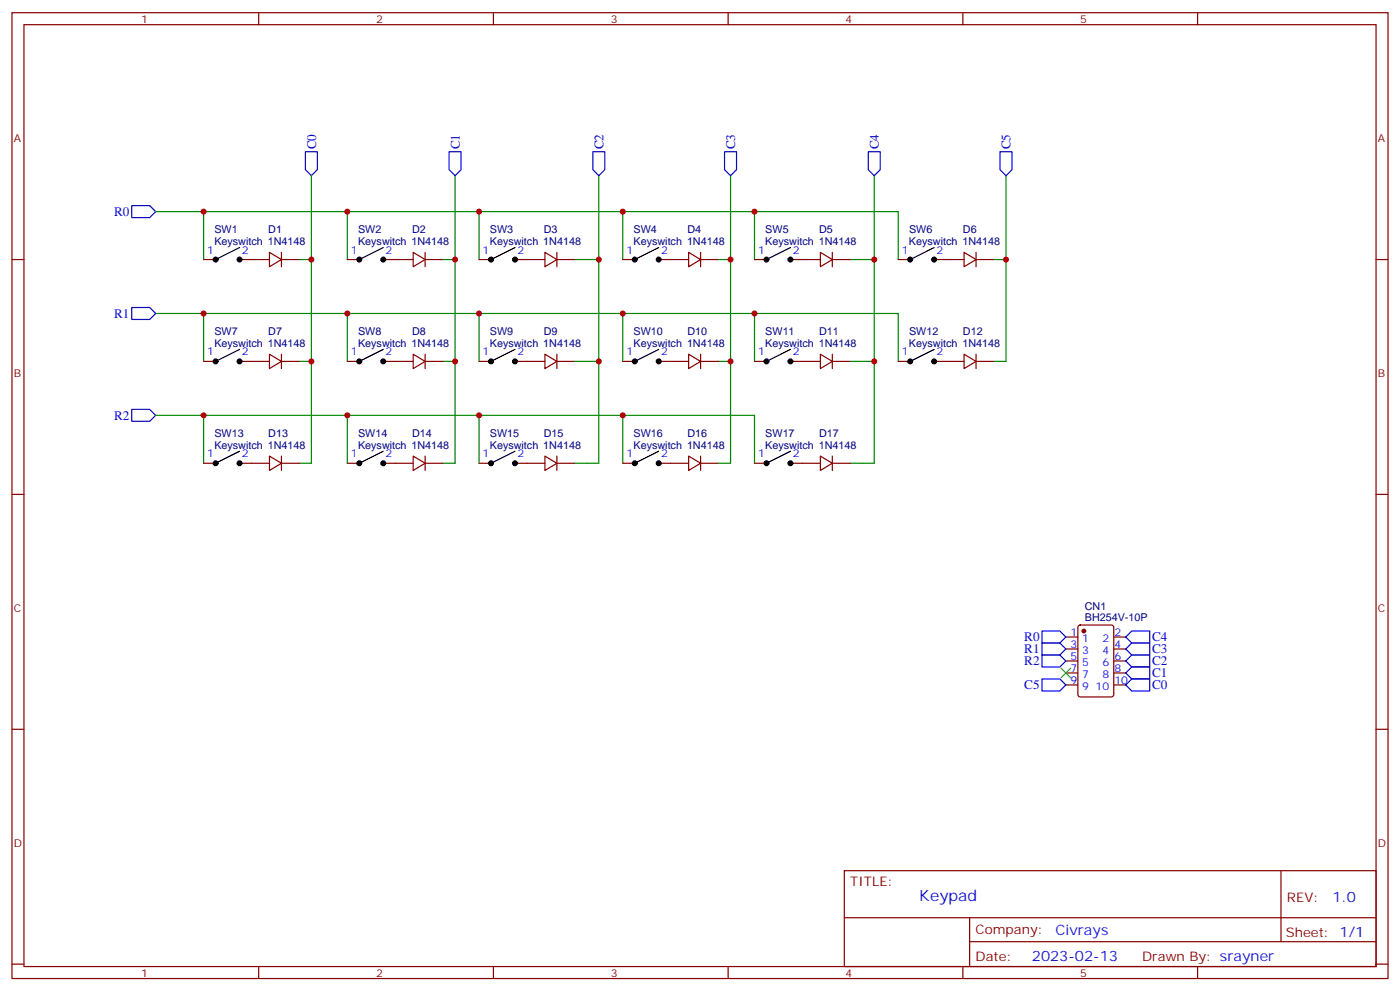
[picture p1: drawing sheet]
<svg xmlns="http://www.w3.org/2000/svg" width="412mm" height="292mm" viewBox="0 0 412 292" stroke-linecap="round" stroke-linejoin="round" font-family="sans-serif">
<g fill="none" stroke="#870000" stroke-width=".35">
<path d="M3.5 3.7h405.4v284.4h-405.4zM7.1 7.3h398.2v277.3h-398.2zM76.2 3.7v3.6M145.3 3.7v3.6M214.5 3.7v3.6M283.6 3.7v3.6M352.8 3.7v3.6M3.5 76.4h3.6M60 76.4h3.5M70.6 76.4h8.8M79.4 74.3l3.5 2.1-3.5 2.1zM82.9 76.4h5.3"/>
<path d="M82.9 74.3v4.2M102.3 76.4h3.5M112.9 76.4h8.8M121.7 74.3l3.5 2.1-3.5 2.1zM125.2 76.4h5.3M125.2 74.3v4.2M141.1 76.4h3.5M151.7 76.4h8.8M160.5 74.3l3.5 2.1-3.5 2.1zM164 76.4h5.3M164 74.3v4.2M183.4 76.4h3.6"/>
<path d="M194 76.4h8.8M202.8 74.3l3.6 2.1-3.6 2.1zM206.4 76.4h5.3M206.4 74.3v4.2M222.2 76.4h3.6M232.8 76.4h8.9M241.7 74.3l3.5 2.1-3.5 2.1zM245.2 76.4h5.3M245.2 74.3v4.2M264.6 76.4h3.5M275.2 76.4h8.8M284 74.3l3.5 2.1-3.5 2.1z"/>
<path d="M287.5 76.4h5.3M287.5 74.3v4.2M405.3 76.4h3.6M60 106.4h3.5M70.6 106.4h8.8M79.4 104.3l3.5 2.1-3.5 2.1zM82.9 104.3v4.2M82.9 106.4h5.3M102.3 106.4h3.5M112.9 106.4h8.8M121.7 104.3l3.5 2.1-3.5 2.1zM125.2 104.3v4.2"/>
<path d="M125.2 106.4h5.3M141.1 106.4h3.5M151.7 106.4h8.8M160.5 104.3l3.5 2.1-3.5 2.1zM164 104.3v4.2M164 106.4h5.3M183.4 106.4h3.6M194 106.4h8.8M202.8 104.3l3.6 2.1-3.6 2.1zM206.4 104.3v4.2M206.4 106.4h5.3M222.2 106.4h3.6"/>
<path d="M232.8 106.4h8.9M241.7 104.3l3.5 2.1-3.5 2.1zM245.2 104.3v4.2M245.2 106.4h5.3M264.6 106.4h3.5M275.2 106.4h8.8M284 104.3l3.5 2.1-3.5 2.1zM287.5 104.3v4.2M287.5 106.4h5.3M60 136.4h3.5M70.6 136.4h8.8M79.4 134.3l3.5 2.1-3.5 2.1z"/>
<path d="M82.9 134.3v4.2M82.9 136.4h5.3M102.3 136.4h3.5M112.9 136.4h8.8M121.7 134.3l3.5 2.1-3.5 2.1zM125.2 134.3v4.2M125.2 136.4h5.3M141.1 136.4h3.5M151.7 136.4h8.8M160.5 134.3l3.5 2.1-3.5 2.1zM164 134.3v4.2M164 136.4h5.3"/>
<path d="M183.4 136.4h3.6M194 136.4h8.8M202.8 134.3l3.6 2.1-3.6 2.1zM206.4 134.3v4.2M206.4 136.4h5.3M222.2 136.4h3.6M232.8 136.4h8.9M241.7 134.3l3.5 2.1-3.5 2.1zM245.2 134.3v4.2M245.2 136.4h5.3M3.5 145.6h3.6M405.3 145.6h3.6"/>
<path d="M314 187.5h3.5M314 191.1h3.5M314 198.1h3.5M314 194.6h3.5M317.7 184.2l.5-.2h9.2l.6 .4 .1 20.1-.5 .6-9.4 .1-.6-.5-.1-20zM328.1 187.5h3.5M328.1 191.1h3.5M328.1 198.1h3.5M328.1 194.6h3.5M3.5 214.7h3.6M314 201.6h3.5M328.1 201.6h3.5"/>
<path d="M405.3 214.7h3.6M248.7 256.3h156.6v28.3h-156.6zM377.3 256.4v20.8M248.7 270.2h156.5M285.6 277.2h119.6M285.6 270.2v14.1M3.5 283.8h3.6M76.2 284.6v3.5M145.3 284.6v3.5M214.5 284.6v3.5M283.6 284.6v3.5M352.8 284.6v3.5"/>
<path d="M405.3 283.8h3.6"/>
</g>
<g fill="none" stroke="#00f" stroke-width=".35">
<path d="M90 44.7h3.5v5.3l-1.8 1.7-1.7-1.7zM132.3 44.7h3.5v5.3l-1.7 1.7-1.8-1.7zM174.6 44.7h3.6v5.3l-1.8 1.7-1.8-1.7zM213.4 44.7h3.6v5.3l-1.8 1.7-1.8-1.7zM255.8 44.7h3.5v5.3l-1.8 1.7-1.7-1.7zM294.6 44.7h3.5v5.3l-1.8 1.7-1.7-1.7zM38.8 60.5h5.3l1.8 1.8-1.8 1.8h-5.3zM38.8 90.5h5.3l1.8 1.8-1.8 1.8h-5.3zM38.8 120.5h5.3l1.8 1.8-1.8 1.7h-5.3zM306.9 185.8h5.3l1.8 1.7-1.8 1.8h-5.3zM306.9 189.3h5.3l1.8 1.8-1.8 1.7h-5.3zM306.9 192.8h5.3l1.8 1.8-1.8 1.8h-5.3z"/>
<path d="M306.9 199.9h5.3l1.8 1.7-1.8 1.8h-5.3zM331.6 198.1l1.8-1.7h5.3v3.5h-5.3zM331.6 194.6l1.8-1.8h5.3v3.6h-5.3zM331.6 191.1l1.8-1.8h5.3v3.5h-5.3zM333.4 185.8h5.3v3.5h-5.3l-1.8-1.8zM331.6 201.6l1.8-1.7h5.3v3.5h-5.3z"/>
</g>
<g fill="none" stroke="#008700" stroke-width=".35">
<path d="M91.7 51.7v84.7h-3.5M134.1 51.7v84.7h-3.6M176.4 51.7v84.7h-7.1M215.2 51.7v84.7h-3.5M257.5 51.7v84.7h-7M296.3 51.7v54.7h-3.5M45.9 62.3h218.7v14.1M60 62.3v14.1M88.2 76.4h3.5M102.3 62.3v14.1M130.5 76.4h3.6M141.1 62.3v14.1"/>
<path d="M169.3 76.4h7.1M183.4 62.3v14.1M211.7 76.4h3.5M222.2 62.3v14.1M250.5 76.4h7M292.8 76.4h3.5M45.9 92.3h218.7v14.1M60 92.3v14.1M102.3 92.3v14.1M141.1 92.3v14.1M183.4 92.3v14.1M222.2 92.3v14.1"/>
<path d="M88.2 106.4h3.5M130.5 106.4h3.6M169.3 106.4h7.1M211.7 106.4h3.5M250.5 106.4h7M45.9 122.3h176.3v14.1M60 122.3v14.1M102.3 122.3v14.1M141.1 122.3v14.1M183.4 122.3v14.1"/>
</g>
<circle cx="319.3" cy="185.8" r=".53" fill="#870000" stroke="#870000" stroke-width=".35"/>
<path d="M312.6 196.7l2.8 2.8M315.4 196.7l-2.8 2.8" fill="none" stroke="#3c3" stroke-width=".35"/>
<g fill="none" stroke="#000" stroke-width=".35">
<path d="M70.6 72.9l-7.1 3.5M112.9 72.9l-7.1 3.5M151.7 72.9l-7.1 3.5M194 72.9l-7 3.5M232.8 72.9l-7 3.5M275.2 72.9l-7.1 3.5M70.6 102.9l-7.1 3.5M112.9 102.9l-7.1 3.5M151.7 102.9l-7.1 3.5M194 102.9l-7 3.5M232.8 102.9l-7 3.5M275.2 102.9l-7.1 3.5"/>
<path d="M70.6 132.9l-7.1 3.5M112.9 132.9l-7.1 3.5M151.7 132.9l-7.1 3.5M194 132.9l-7 3.5M232.8 132.9l-7 3.5"/>
</g>
<g fill="#000" stroke="#000" stroke-width=".35">
<circle cx="63.5" cy="76.4" r=".71"/>
<circle cx="70.6" cy="76.4" r=".71"/>
<circle cx="105.8" cy="76.4" r=".71"/>
<circle cx="112.9" cy="76.4" r=".71"/>
<circle cx="144.6" cy="76.4" r=".71"/>
<circle cx="151.7" cy="76.4" r=".71"/>
<circle cx="187" cy="76.4" r=".71"/>
<circle cx="194" cy="76.4" r=".71"/>
<circle cx="225.8" cy="76.4" r=".71"/>
<circle cx="232.8" cy="76.4" r=".71"/>
<circle cx="268.1" cy="76.4" r=".71"/>
<circle cx="275.2" cy="76.4" r=".71"/>
<circle cx="63.5" cy="106.4" r=".71"/>
<circle cx="70.6" cy="106.4" r=".71"/>
<circle cx="105.8" cy="106.4" r=".71"/>
<circle cx="112.9" cy="106.4" r=".71"/>
<circle cx="144.6" cy="106.4" r=".71"/>
<circle cx="151.7" cy="106.4" r=".71"/>
<circle cx="187" cy="106.4" r=".71"/>
<circle cx="194" cy="106.4" r=".71"/>
<circle cx="225.8" cy="106.4" r=".71"/>
<circle cx="232.8" cy="106.4" r=".71"/>
<circle cx="268.1" cy="106.4" r=".71"/>
<circle cx="275.2" cy="106.4" r=".71"/>
<circle cx="63.5" cy="136.4" r=".71"/>
<circle cx="70.6" cy="136.4" r=".71"/>
<circle cx="105.8" cy="136.4" r=".71"/>
<circle cx="112.9" cy="136.4" r=".71"/>
<circle cx="144.6" cy="136.4" r=".71"/>
<circle cx="151.7" cy="136.4" r=".71"/>
<circle cx="187" cy="136.4" r=".71"/>
<circle cx="194" cy="136.4" r=".71"/>
<circle cx="225.8" cy="136.4" r=".71"/>
<circle cx="232.8" cy="136.4" r=".71"/>
</g>
<g fill="#c00">
<circle cx="60" cy="62.3" r=".88"/>
<circle cx="102.3" cy="62.3" r=".88"/>
<circle cx="91.7" cy="76.4" r=".88"/>
<circle cx="183.4" cy="62.3" r=".88"/>
<circle cx="141.1" cy="62.3" r=".88"/>
<circle cx="222.3" cy="62.3" r=".88"/>
<circle cx="134.1" cy="76.4" r=".88"/>
<circle cx="176.4" cy="76.4" r=".88"/>
<circle cx="215.2" cy="76.4" r=".88"/>
<circle cx="257.5" cy="76.4" r=".88"/>
<circle cx="296.3" cy="76.4" r=".88"/>
<circle cx="91.7" cy="106.4" r=".88"/>
<circle cx="222.3" cy="92.3" r=".88"/>
<circle cx="141.1" cy="92.3" r=".88"/>
<circle cx="183.4" cy="92.3" r=".88"/>
<circle cx="102.3" cy="92.3" r=".88"/>
<circle cx="60" cy="92.3" r=".88"/>
<circle cx="102.3" cy="122.3" r=".88"/>
<circle cx="183.4" cy="122.3" r=".88"/>
<circle cx="141.1" cy="122.3" r=".88"/>
<circle cx="60" cy="122.3" r=".88"/>
<circle cx="257.5" cy="106.4" r=".88"/>
<circle cx="176.4" cy="106.4" r=".88"/>
<circle cx="134.1" cy="106.4" r=".88"/>
<circle cx="215.2" cy="106.4" r=".88"/>
</g>
<text font-size="4.6" fill="#00f" x="270.8" y="265.4">Keypad</text>
<g font-size="4.2" fill="#00f">
<text x="392.5" y="265.6">1.0</text>
<text x="310.9" y="275.2">Civrays</text>
<text x="304" y="283">2023-02-13</text>
</g>
<g font-size="3.9" fill="#00f">
<text x="93.1" y="44" transform="rotate(-90 93.1 44)">C0</text>
<text x="135.4" y="44" transform="rotate(-90 135.4 44)">C1</text>
<text x="177.8" y="44" transform="rotate(-90 177.8 44)">C2</text>
<text x="216.6" y="44" transform="rotate(-90 216.6 44)">C3</text>
<text x="258.9" y="44" transform="rotate(-90 258.9 44)">C4</text>
<text x="297.7" y="44" transform="rotate(-90 297.7 44)">C5</text>
<text x="33.6" y="63.6">R0</text>
<text x="33.6" y="93.6">R1</text>
<text x="33.6" y="123.5">R2</text>
<text x="301.7" y="188.8">R0</text>
<text x="339.4" y="188.8">C4</text>
<text x="301.7" y="192.3">R1</text>
<text x="301.7" y="195.9">R2</text>
<text x="339.4" y="195.8">C2</text>
<text x="339.4" y="192.3">C3</text>
<text x="301.7" y="202.9">C5</text>
<text x="339.4" y="202.9">C0</text>
<text x="339.4" y="199.3">C1</text>
</g>
<g font-size="3.9" fill="#800">
<text x="250.5" y="260.9">TITLE:</text>
<text x="379.1" y="265.6">REV:</text>
<text x="287.4" y="275.1">Company:</text>
<text x="378.7" y="275.7">Sheet: 1/1</text>
<text x="287.4" y="282.8">Date:</text>
<text x="336.4" y="282.9">Drawn By: srayner</text>
</g>
<g font-size="3.2" fill="#800">
<text x="41.6" y="6.7">1</text>
<text x="110.8" y="6.7">2</text>
<text x="179.9" y="6.7">3</text>
<text x="249.1" y="6.7">4</text>
<text x="318.2" y="6.7">5</text>
<text x="4.1" y="41.8">A</text>
<text x="405.9" y="41.8">A</text>
<text x="4.1" y="111">B</text>
<text x="405.9" y="111">B</text>
<text x="4.1" y="180.1">C</text>
<text x="405.9" y="180.1">C</text>
<text x="4.1" y="249.3">D</text>
<text x="405.9" y="249.3">D</text>
<text x="41.6" y="287.5">1</text>
<text x="110.8" y="287.5">2</text>
<text x="179.9" y="287.5">3</text>
<text x="249.1" y="287.5">4</text>
<text x="318.2" y="287.5">5</text>
</g>
<g font-size="3.2" fill="#000080">
<text x="63.2" y="68.7">SW1</text>
<text x="79" y="68.7">D1</text>
<text x="105.5" y="68.7">SW2</text>
<text x="121.4" y="68.7">D2</text>
<text x="144.3" y="68.7">SW3</text>
<text x="160.2" y="68.7">D3</text>
<text x="186.6" y="68.7">SW4</text>
<text x="202.5" y="68.7">D4</text>
<text x="225.4" y="68.7">SW5</text>
<text x="241.3" y="68.7">D5</text>
<text x="267.8" y="68.7">SW6</text>
<text x="283.6" y="68.7">D6</text>
<text x="63.1" y="72.2">Keyswitch 1N4148</text>
<text x="105.5" y="72.2">Keyswitch 1N4148</text>
<text x="144.3" y="72.2">Keyswitch 1N4148</text>
<text x="186.6" y="72.2">Keyswitch 1N4148</text>
<text x="225.4" y="72.2">Keyswitch 1N4148</text>
<text x="267.8" y="72.2">Keyswitch 1N4148</text>
<text x="63.2" y="98.7">SW7</text>
<text x="79" y="98.7">D7</text>
<text x="105.5" y="98.7">SW8</text>
<text x="121.4" y="98.7">D8</text>
<text x="144.3" y="98.7">SW9</text>
<text x="160.2" y="98.7">D9</text>
<text x="186.6" y="98.7">SW10</text>
<text x="202.5" y="98.7">D10</text>
<text x="225.4" y="98.7">SW11</text>
<text x="241.3" y="98.7">D11</text>
<text x="267.8" y="98.7">SW12</text>
<text x="283.6" y="98.7">D12</text>
<text x="63.1" y="102.2">Keyswitch 1N4148</text>
<text x="105.5" y="102.2">Keyswitch 1N4148</text>
<text x="144.3" y="102.2">Keyswitch 1N4148</text>
<text x="186.6" y="102.2">Keyswitch 1N4148</text>
<text x="225.4" y="102.2">Keyswitch 1N4148</text>
<text x="267.8" y="102.2">Keyswitch 1N4148</text>
<text x="63.2" y="128.7">SW13</text>
<text x="79" y="128.7">D13</text>
<text x="105.5" y="128.7">SW14</text>
<text x="121.4" y="128.7">D14</text>
<text x="144.3" y="128.7">SW15</text>
<text x="160.2" y="128.7">D15</text>
<text x="186.6" y="128.7">SW16</text>
<text x="202.5" y="128.7">D16</text>
<text x="225.4" y="128.7">SW17</text>
<text x="241.3" y="128.7">D17</text>
<text x="63.1" y="132.2">Keyswitch 1N4148</text>
<text x="105.5" y="132.2">Keyswitch 1N4148</text>
<text x="144.3" y="132.2">Keyswitch 1N4148</text>
<text x="186.6" y="132.2">Keyswitch 1N4148</text>
<text x="225.4" y="132.2">Keyswitch 1N4148</text>
<text x="319.6" y="179.5">CN1</text>
<text x="319.6" y="182.7">BH254V-10P</text>
</g>
<g font-size="3.2" fill="#00f">
<text x="61" y="74.6">1</text>
<text x="71.3" y="74.6">2</text>
<text x="103.4" y="74.6">1</text>
<text x="113.6" y="74.6">2</text>
<text x="142.2" y="74.6">1</text>
<text x="152.4" y="74.6">2</text>
<text x="184.5" y="74.6">1</text>
<text x="194.7" y="74.6">2</text>
<text x="223.3" y="74.6">1</text>
<text x="233.5" y="74.6">2</text>
<text x="265.6" y="74.6">1</text>
<text x="275.9" y="74.6">2</text>
<text x="61" y="104.6">1</text>
<text x="71.3" y="104.6">2</text>
<text x="103.4" y="104.6">1</text>
<text x="113.6" y="104.6">2</text>
<text x="142.2" y="104.6">1</text>
<text x="152.4" y="104.6">2</text>
<text x="184.5" y="104.6">1</text>
<text x="194.7" y="104.6">2</text>
<text x="223.3" y="104.6">1</text>
<text x="233.5" y="104.6">2</text>
<text x="265.6" y="104.6">1</text>
<text x="275.9" y="104.6">2</text>
<text x="61" y="134.6">1</text>
<text x="71.3" y="134.6">2</text>
<text x="103.4" y="134.6">1</text>
<text x="113.6" y="134.6">2</text>
<text x="142.2" y="134.6">1</text>
<text x="152.4" y="134.6">2</text>
<text x="184.5" y="134.6">1</text>
<text x="194.7" y="134.6">2</text>
<text x="223.3" y="134.6">1</text>
<text x="233.5" y="134.6">2</text>
<text x="315.3" y="187.2">1</text>
<text x="315.3" y="190.7">3</text>
<text x="318.8" y="188.9">1</text>
<text x="324.8" y="188.9">2</text>
<text x="328.3" y="190.7">4</text>
<text x="328.3" y="187.2">2</text>
<text x="315.3" y="194.2">5</text>
<text x="315.3" y="197.8">7</text>
<text x="318.8" y="192.5">3</text>
<text x="318.8" y="196">5</text>
<text x="324.8" y="196">6</text>
<text x="324.8" y="192.5">4</text>
<text x="328.3" y="197.8">8</text>
<text x="328.3" y="194.2">6</text>
<text x="315.3" y="201.3">9</text>
<text x="318.8" y="199.5">7</text>
<text x="318.8" y="203.1">9</text>
<text x="322.7" y="203.1">10</text>
<text x="324.8" y="199.5">8</text>
<text x="328.3" y="201.3">10</text>
</g>
</svg>
